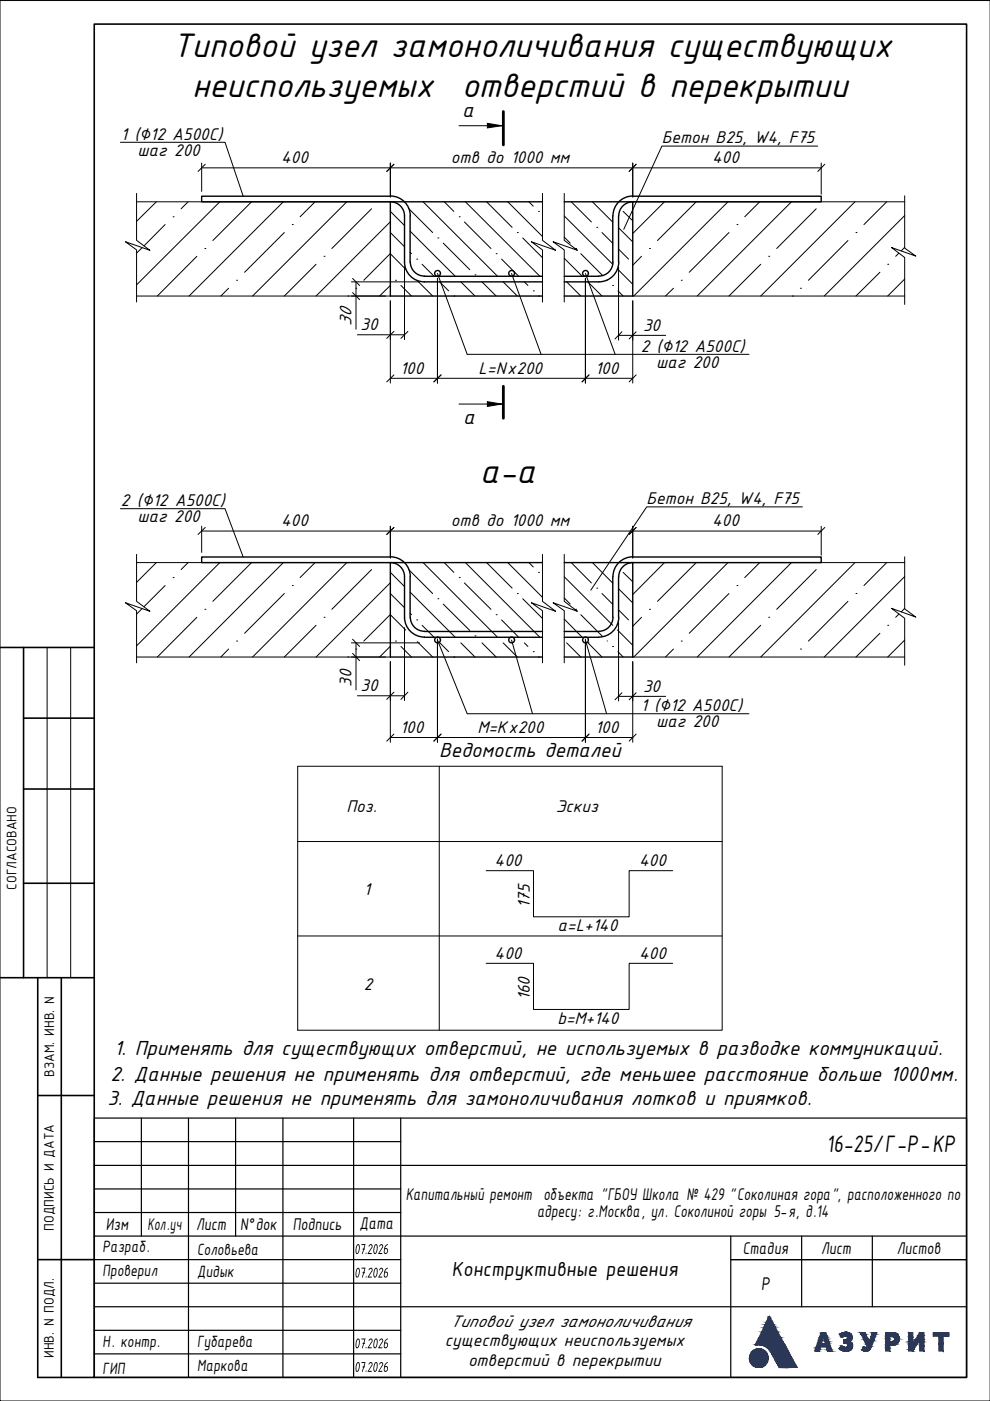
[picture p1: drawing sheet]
<svg xmlns="http://www.w3.org/2000/svg" width="210mm" height="297mm" viewBox="0 0 210 297" stroke-linecap="round" stroke-linejoin="round" font-family="sans-serif">
<!-- layer: 0 -->
<g fill="none" stroke="#000" stroke-width=".21">
<path d="M0 .1h209.9v296.9h-209.9zM43.5 34.8l-1.5 1.6M83.5 34.8l-1.5 1.6M134.9 34.8l-1.5 1.6M174.9 34.8l-1.5 1.6M74.8 59l1.4 1.5M74.8 62l1.4 1.5M83.5 79.5l-1.5 1.5M83.5 70.3l-1.5 1.4M86.5 70.3l-1.5 1.4M93.5 79.5l-1.5 1.5M124.9 79.5l-1.5 1.5"/>
<path d="M131.9 70.3l-1.5 1.6M134.9 79.5l-1.5 1.5M134.9 70.3l-1.5 1.6M43.5 111.8l-1.5 1.5M83.5 111.8l-1.5 1.5M134.9 111.8l-1.5 1.5M174.9 111.8l-1.5 1.5M10 137.3v70M15 137.3v70M74.8 135.5l1.4 1.6M74.8 138.5l1.4 1.6M83.5 155.6l-1.5 1.5"/>
<path d="M83.5 146.8l-1.5 1.5M86.5 146.8l-1.5 1.5M93.5 155.6l-1.5 1.5M124.9 155.6l-1.5 1.5M131.9 146.9l-1.5 1.5M134.9 155.6l-1.5 1.5M134.9 146.9l-1.5 1.5"/>
</g>
<path d="M0 137.3h20M5 137.3v70M5 152.3h15M5 167.3h15M5 187.3h15M0 207.3h20M8 207.3v84.7h196.9v-286.9h-184.9v286.9M13 207.3v84.7M8 232.3h12M8 267.1h12" fill="none" stroke="#000" stroke-width=".34"/>
<!-- layer: _STAMP -->
<g fill="none" stroke="#000" stroke-width=".25">
<path d="M20 237.1h184.9v54.9h-184.9zM30 237.1v25M40 237.1v54.9M50 237.1v25M60 237.1v54.9M75 237.1v54.9M85 237.1v54.9M20 242h65M20 247.1h184.9M20 252.1h65M20 257.1h65M20 262.1h184.9"/>
<path d="M20 267.1h65M20 272.1h65M20 277.1h184.9M154.9 262.1v29.9M170 262.1v5h-15.1h15.1v10M185 262.1v5h-15h15v10M185 267.1h19.9M20 282.1h65M20 287h65"/>
</g>
<!-- layer: _TEXT -->
<g fill="#000">
<path d="M76.7 263.8h.8l-.2 .9 .1 .2-.2 .1-.3 .9-.1-.1 .2-.8-.1-.3h.1l.3-.7h-.6zM76.7 268.8h.8l-.2 .9 .1 .2h-.2l-.3 1-.1-.2 .2-.8-.1-.2h.1l.3-.7h-.6zM77.6 265.6h.1l-.1 .3-.1-.1zM77.6 270.6h.1l-.1 .3-.1-.1zM78.2 264l.5-.2 .3 .3v.4l-.8 1.2h.6v.1l-.8 .1 .8-1.5a.28 .28 0 0 0-.2-.4 .28 .28 0 0 0-.3 .3h-.2zM78.2 269l.2-.1a.42 .42 0 0 1 .6 .1 .42 .42 0 0 1-.1 .6l-.7 1.1h.6v.2h-.8l.7-1.4a.27 .27 0 0 0 0-.5 .27 .27 0 0 0-.4 .3h-.2zM80.5 264l.4-.2 .3 .3v.5l-.8 1.1h.6l.1 .1-.9 .1 .8-1.4a.26 .26 0 0 0-.1-.5 .26 .26 0 0 0-.3 .3h-.2zM80.5 269l.1-.1a.42 .42 0 0 1 .6 .1 .42 .42 0 0 1-.1 .6l-.7 1.1h.6l.1 .1-.9 .1 .8-1.4a.26 .26 0 0 0-.1-.5 .26 .26 0 0 0-.3 .3h-.2zM76.7 283.8h.8l-.2 .9 .1 .1-.2 .1-.3 1-.1-.2 .2-.8-.1-.1 .1-.1 .3-.7h-.6zM76.7 288.8h.8l-.2 .9 .1 .1-.2 .1-.3 1-.1-.2 .2-.8-.1-.1 .1-.1 .3-.7h-.6zM77.6 285.6h.1v.3l-.2-.1zM77.6 290.6h.1v.3l-.2-.1z"/>
<path d="M78.3 283.9h.1a.43 .43 0 0 1 .6 .1 .43 .43 0 0 1-.1 .6l-.7 1.1h.6v.1l-.8 .1 .7-1.4a.28 .28 0 0 0-.1-.5 .28 .28 0 0 0-.3 .3l-.2-.1zM78.3 288.9l.4-.1 .3 .2-.1 .6-.7 1h.5l.1 .2-.8 .1 .7-1.4a.29 .29 0 0 0 0-.5 .29 .29 0 0 0-.4 .3l-.2-.1zM80.6 283.9a.43 .43 0 0 1 .6 .1 .43 .43 0 0 1-.1 .6l-.7 1.1h.6l.1 .1-.9 .1 .8-1.4a.28 .28 0 0 0-.1-.5 .28 .28 0 0 0-.4 .3l-.1-.1zM80.6 288.9l.4-.1 .2 .2v.6l-.8 1h.6l.1 .2-.9 .1 .8-1.4a.29 .29 0 0 0-.1-.5 .29 .29 0 0 0-.4 .3l-.1-.1z"/>
<path d="M75.9 264l-.3 .4v.8a.26 .26 0 0 0 .1 .5 .26 .26 0 0 0 .3-.4l.1-1zM75.7 263.9a.3 .3 0 0 1 .4-.1 .3 .3 0 0 1 .1 .4l.1 .6-.2 .7a.38 .38 0 0 1-.5 .3 .38 .38 0 0 1-.2-.6v-.7z"/>
<path d="M75.9 269l-.3 .4v.8a.26 .26 0 0 0 .1 .5 .26 .26 0 0 0 .3-.4l.1-1zM75.7 268.9a.46 .46 0 0 1 .6 .1 .46 .46 0 0 1 0 .6l-.3 1.1a.35 .35 0 0 1-.5 .1 .35 .35 0 0 1-.1-.5v-.8z"/>
<path d="M79.7 264l-.2 .3-.2 1a.26 .26 0 0 0 .3 .4 .26 .26 0 0 0 .2-.4l.1-1.2zM79.5 263.9a.4 .4 0 0 1 .5 0 .4 .4 0 0 1 .1 .5l-.1 .9-.3 .5a.47 .47 0 0 1-.5-.2 .47 .47 0 0 1 0-.5z"/>
<path d="M79.6 269l-.3 1.2a.24 .24 0 0 0 0 .3 .24 .24 0 0 0 .4 0l.2-1a.3 .3 0 0 0 0-.3 .3 .3 0 0 0-.3-.2zM79.5 268.9l.4-.1 .2 .6-.1 .9-.3 .5a.49 .49 0 0 1-.5-.2 .49 .49 0 0 1 0-.6z"/>
<path d="M81.6 264.8l-.1 .6a.26 .26 0 0 0 .3 .3 .26 .26 0 0 0 .2-.3v-.5zM81.7 264.1l.5-.3v.2l-.4 .3-.2 .3h.4l.3 .3-.1 .6-.4 .4-.3-.1-.1-.2v-1z"/>
<path d="M81.6 269.8l-.1 .6a.26 .26 0 0 0 .3 .3 .26 .26 0 0 0 .2-.3v-.5zM81.7 269.1l.1-.1a.19 .19 0 0 1 .2-.2 .19 .19 0 0 1 .2 .2l-.4 .3-.2 .3h.4l.3 .3-.1 .6-.3 .4-.4-.1-.1-.2v-1z"/>
<path d="M75.9 284l-.3 .5v.8a.24 .24 0 0 0 .2 .4 .24 .24 0 0 0 .2-.4l.1-1zM75.7 283.9l.4-.1 .2 .4-.1 .9-.3 .7a.38 .38 0 0 1-.5-.1 .38 .38 0 0 1 0-.5v-.7z"/>
<path d="M75.9 289l-.3 .7v.6a.24 .24 0 0 0 .2 .4 .24 .24 0 0 0 .2-.4l.1-1zM75.7 288.9a.48 .48 0 0 1 .6 .1 .48 .48 0 0 1 0 .6l-.1 .8-.3 .4a.4 .4 0 0 1-.5-.1 .4 .4 0 0 1 0-.5v-.7z"/>
<path d="M79.6 284l-.3 1.2a.24 .24 0 0 0 .1 .3 .24 .24 0 0 0 .3 0l.2-1.1a.24 .24 0 0 0 0-.3 .24 .24 0 0 0-.3-.1zM79.5 283.9a.43 .43 0 0 1 .5 .1 .43 .43 0 0 1 .1 .5l-.3 1.1a.37 .37 0 0 1-.5 .2 .37 .37 0 0 1-.1-.5v-.9z"/>
<path d="M79.7 289l-.3 .5-.1 .7a.24 .24 0 0 0 .1 .3 .24 .24 0 0 0 .3 0l.2-1.3zM79.5 288.9a.48 .48 0 0 1 .6 .2 .48 .48 0 0 1 0 .5l-.2 1a.39 .39 0 0 1-.5 .3 .39 .39 0 0 1-.2-.6v-.9z"/>
<path d="M81.6 284.8l-.1 .6a.26 .26 0 0 0 .3 .3 .26 .26 0 0 0 .2-.3l.1-.4zM81.7 284.1l.4-.3h.2l-.7 .8h.4l.3 .3-.1 .6-.3 .3a.39 .39 0 0 1-.4 0 .39 .39 0 0 1-.1-.4v-.8z"/>
<path d="M81.6 289.8l-.1 .6a.26 .26 0 0 0 .3 .3 .26 .26 0 0 0 .2-.3l.1-.4zM81.7 289.1l.4-.3h.2l-.7 .8h.4l.3 .3-.1 .6-.3 .3a.39 .39 0 0 1-.4 0 .39 .39 0 0 1-.1-.4v-.8z"/>
</g>
<!-- layer: _STAMP -->
<g fill="#2a3756" stroke="#2a3756" stroke-width=".21">
<path d="M160.1 285.1h.2z"/>
<path d="M162.6 285.8h4.2z"/>
<path d="M189 283.3h1.5z"/>
<path d="M189.5 283.4h1.1z"/>
<path d="M189.5 284.3h1.1z"/>
<path d="M189.4 284.4h1.1z"/>
<path d="M182.4 282.5h.5z"/>
<path d="M182.7 286.2h1.6z"/>
<path d="M183.3 286.5h.6z"/>
<path d="M179.2 282.5h.3z"/>
<path d="M178.4 283.5h.1z"/>
<path d="M179.3 284.1h1.2z"/>
<path d="M179 284.1h1.5z"/>
<path d="M179.2 284.8h1.4z"/>
<path d="M179.5 285.7h1.2z"/>
<path d="M178.3 286.2h2z"/>
<path d="M178.7 286.4h1.3z"/>
<path d="M179.1 286.5h.6z"/>
<path d="M172.8 286.4h.9z"/>
<path d="M163 279.2l.2 .1zM163 279.2l.2 .1h-.2z"/>
<path d="M163 279.3l.3 .2-.1-.2zM163 279.3l.3 .2h-.4z"/>
<path d="M162.9 279.5l.8 .6-.4-.6zM162.9 279.5l.8 .6h-1.1z"/>
<path d="M162.6 280.1l1.2 .3-.1-.3zM162.6 280.1l1.2 .3h-1.4z"/>
<path d="M162.4 280.4l1.7 .5-.3-.5zM162.4 280.4l1.7 .5h-1.9z"/>
<path d="M162.2 280.9l2.1 .4-.2-.4zM162.2 280.9l2.1 .4h-2.3z"/>
<path d="M162 281.3l2.5 .2-.2-.2zM162 281.3l2.5 .2h-2.6z"/>
<path d="M161.9 281.5l3 .8-.4-.8zM161.9 281.5l3 .8h-3.4z"/>
<path d="M161.5 282.3l3.4 .1zM161.5 282.3l3.4 .1z"/>
<path d="M161.5 282.4l4.1 1.2-.7-1.2zM161.5 282.4l4.1 1.2h-4.7z"/>
<path d="M160.9 283.6l4.8 .2-.1-.2zM160.9 283.6l4.8 .2h-4.9z"/>
<path d="M160.8 283.8l5.2 .7-.3-.7zM160.8 283.8l5.2 .7h-5.6z"/>
<path d="M160.4 284.5l5.7 .1zM160.4 284.5l5.7 .1z"/>
<path d="M160.4 284.6l5.9 .3-.2-.3zM160.4 284.6l5.9 .3h-6.1z"/>
<path d="M160.2 284.9l6.2 .2-.1-.2zM160.2 284.9l6.2 .2h-6.3z"/>
<path d="M160.1 285.1h.6zM160.1 285.1h.8z"/>
<path d="M160.9 285.1h5.5zM160.9 285.1h5.5z"/>
<path d="M160.1 285.1h.3zM160.1 285.1h.6z"/>
<path d="M161 285.1h5.4zM161 285.1h5.4z"/>
<path d="M160.1 285.1h.3zM160.1 285.1h.2z"/>
<path d="M161.2 285.1h5.2zM161.2 285.1h5.2z"/>
<path d="M161.3 285.1h5.1zM161.3 285.1h5.1z"/>
<path d="M161.4 285.1l5.1 .1zM161.4 285.1l5.1 .1z"/>
<path d="M161.6 285.2h4.9zM161.6 285.2h4.9z"/>
<path d="M161.8 285.2l4.7 .1zM161.8 285.2l4.7 .1z"/>
<path d="M161.9 285.3l4.6 .1zM161.9 285.3l4.6 .1z"/>
<path d="M162.1 285.4l4.5 .1zM162.1 285.4l4.5 .1z"/>
<path d="M162.2 285.5l4.5 .1zM162.2 285.5l4.5 .1z"/>
<path d="M162.4 285.6l4.3 .1zM162.4 285.6l4.3 .1z"/>
<path d="M162.5 285.7l4.3 .1-.1-.1zM162.5 285.7l4.3 .1h-4.2zM162.6 285.8h4.2z"/>
<path d="M162.7 285.8l4.1 .1v-.1zM162.7 285.8l4.1 .1h-4z"/>
<path d="M162.8 285.9l4.1 .1-.1-.1zM162.8 285.9l4.1 .1h-4z"/>
<path d="M162.9 286l4.1 .2-.1-.2zM162.9 286l4.1 .2h-3.9z"/>
<path d="M163.1 286.2l3.9 .1v-.1zM163.1 286.2l3.9 .1h-3.8z"/>
<path d="M163.2 286.3l3.9 .1-.1-.1zM163.2 286.3l3.9 .1h-3.9z"/>
<path d="M163.2 286.4l4 .1-.1-.1zM163.2 286.4l4 .1h-3.9z"/>
<path d="M163.3 286.5l4 .3-.1-.3zM163.3 286.5l4 .3h-3.9z"/>
<path d="M163.4 286.8l4.1 .4-.2-.4zM163.4 286.8l4.1 .4h-3.8z"/>
<path d="M163.7 287.2l4.1 .5-.3-.5zM163.7 287.2l4.1 .5h-3.8zM164 287.7h3.8zM164 287.7h3.8z"/>
<path d="M164 287.7l4.1 .6-.3-.6zM164 287.7l4.1 .6h-3.8z"/>
<path d="M164.3 288.3l3.9 .2-.1-.2zM164.3 288.3l3.9 .2h-3.8z"/>
<path d="M164.4 288.5l4.1 .5-.3-.5zM164.4 288.5l4.1 .5h-3.9z"/>
<path d="M164.6 289l4.2 .5-.3-.5zM164.6 289l4.2 .5h-3.9z"/>
<path d="M164.9 289.5l4.1 .4-.2-.4zM164.9 289.5l4.1 .4h-3.8z"/>
<path d="M165.2 289.9h3.2zM165.2 289.9h3.8z"/>
<path d="M165.2 289.9h3.2zM165.2 289.9l1.9 .1z"/>
<path d="M197.9 282.5l3.3 .4v-.4zM197.9 282.5l3.3 .4h-3.3z"/>
<path d="M197.9 282.9l3.3 .4v-.4zM197.9 282.9l3.3 .4h-3.3z"/>
<path d="M199.1 283.3l.9 1.6v-1.6zM199.1 283.3l.9 1.6h-.9z"/>
<path d="M199.1 284.9l.9 1.6v-1.6zM199.1 284.9l.9 1.6h-.9z"/>
<path d="M195 282.5l.9 .7v-.7zM195 282.5l.9 .7h-1.3z"/>
<path d="M192.6 282.5l.9 1v-1zM192.6 282.5l.9 1h-.9z"/>
<path d="M194.6 283.2l1.3 .8v-.8zM194.6 283.2l1.3 .8h-1.8z"/>
<path d="M195 284h.9zM195 284h.9z"/>
<path d="M194.1 284h.9zM194.1 284h.9z"/>
<path d="M194.1 284h.9zM194.1 284h.9z"/>
<path d="M195 284l.9 .1v-.1zM195 284l.9 .1h-.9z"/>
<path d="M194.1 284l.8 .3 .1-.3zM194.1 284l.8 .3h-1z"/>
<path d="M193.9 284.3h1zM193.9 284.3h1z"/>
<path d="M192.6 283.5l.9 .8v-.8zM192.6 283.5l.9 .8h-.9z"/>
<path d="M195 284.1l.9 .4v-.4zM195 284.1l.9 .4h-.9z"/>
<path d="M192.6 284.3l.9 .2v-.2zM192.6 284.3l.9 .2h-.9z"/>
<path d="M195 284.5l.9 .1zM195 284.5l.9 .1z"/>
<path d="M193.9 284.3l.7 .3 .3-.3zM193.9 284.3l.7 .3h-.9z"/>
<path d="M193.7 284.6h.9zM193.7 284.6l.9 .1z"/>
<path d="M192.6 284.5l.9 .3v-.3zM192.6 284.5l.9 .3h-.9z"/>
<path d="M193.7 284.7l.8 .2 .1-.2zM193.7 284.7l.8 .2h-.9z"/>
<path d="M193.6 284.9h.9zM193.6 284.9l.8 .1z"/>
<path d="M192.6 284.8l.9 .2v-.2zM192.6 284.8l.9 .2h-.9z"/>
<path d="M192.6 285l1.8 .2v-.2zM192.6 285l1.8 .2h-1.8z"/>
<path d="M195 284.6l.9 .8v-.8zM195 284.6l.9 .8h-.9z"/>
<path d="M192.6 285.2l1.2 .9 .6-.9zM192.6 285.2l1.2 .9h-1.2z"/>
<path d="M195 285.4l.9 1.1v-1.1zM195 285.4l.9 1.1h-.9z"/>
<path d="M192.6 286.1l1 .4 .2-.4zM192.6 286.1l1 .4h-1z"/>
<path d="M187.7 282.5h1.8zM187.7 282.5h1.8z"/>
<path d="M187.7 282.5l1.9 .1zM187.7 282.5l1.9 .1z"/>
<path d="M187.7 282.6h2zM187.7 282.6h2z"/>
<path d="M187.7 282.6h2.2zM187.7 282.6h2.2z"/>
<path d="M187.7 282.6l2.3 .1zM187.7 282.6l2.3 .1z"/>
<path d="M187.7 282.7l2.5 .1zM187.7 282.7l2.5 .1z"/>
<path d="M187.7 282.8l2.6 .1-.1-.1zM187.7 282.8l2.6 .1h-2.6z"/>
<path d="M187.7 282.9h2.6zM187.7 282.9h2.6z"/>
<path d="M187.7 282.9l2.7 .1zM187.7 282.9l2.7 .1z"/>
<path d="M187.7 283l2.8 .1zM187.7 283l2.8 .1z"/>
<path d="M187.7 283.1l2.8 .1v-.1zM187.7 283.1l2.8 .1h-2.8z"/>
<path d="M187.7 283.2l2.8 .1zM187.7 283.2l2.8 .1z"/>
<path d="M188.7 283.3h1.8zM188.7 283.3h1.8zM189 283.3h1.5z"/>
<path d="M189.3 283.3l1.2 .1zM189.3 283.3l1.2 .1z"/>
<path d="M189.4 283.4h1.2zM189.4 283.4h1.2z"/>
<path d="M189.4 283.4h1.2zM189.4 283.4h1.2zM189.5 283.4h1.1z"/>
<path d="M189.5 283.4l1.1 .1zM189.5 283.4l1.1 .1z"/>
<path d="M189.6 283.5l1 .1zM189.6 283.5l1 .1z"/>
<path d="M189.7 283.6l.9 .1zM189.7 283.6l.9 .1zM189.7 283.7h.9zM189.7 283.7h.9z"/>
<path d="M187.7 283.3l1 .6v-.6zM187.7 283.3l1 .6h-1z"/>
<path d="M189.7 283.7l.9 .2v-.2zM189.7 283.7l.9 .2h-.9zM189.7 283.9h.9zM189.7 283.9h.9z"/>
<path d="M189.7 283.9l.9 .1v-.1zM189.7 283.9l.9 .1h-.9z"/>
<path d="M189.7 284l.9 .1zM189.7 284l.9 .1zM189.7 284.1h.9zM189.7 284.1h.9z"/>
<path d="M189.7 284.1h.9zM189.7 284.1h.9z"/>
<path d="M189.7 284.1l.9 .1zM189.7 284.1l.9 .1z"/>
<path d="M189.6 284.2h1zM189.6 284.2l1 .1z"/>
<path d="M189.6 284.3h1zM189.6 284.3h1z"/>
<path d="M189.5 284.3h1.1zM189.5 284.3h1.1zM189.4 284.3h1.2z"/>
<path d="M189.4 284.3h1.2zM189.4 284.4h1.1zM189.3 284.4h1.2z"/>
<path d="M189.3 284.4h1.2zM189 284.4h1.5z"/>
<path d="M187.7 283.9l1 .5v-.5zM187.7 283.9l1 .5h-1z"/>
<path d="M187.7 284.4h2.8zM187.7 284.4h2.8z"/>
<path d="M187.7 284.4h2.8zM187.7 284.4l2.8 .1z"/>
<path d="M187.7 284.5h2.8zM187.7 284.5h2.8z"/>
<path d="M187.7 284.5l2.7 .2 .1-.2zM187.7 284.5l2.7 .2h-2.7z"/>
<path d="M187.7 284.7l2.6 .1 .1-.1zM187.7 284.7l2.6 .1h-2.6z"/>
<path d="M187.7 284.8l2.4 .2 .2-.2zM187.7 284.8l2.4 .2h-2.4z"/>
<path d="M187.7 285l2.2 .1 .2-.1zM187.7 285l2.2 .1h-2.2z"/>
<path d="M187.7 285.1h2.2zM187.7 285.1h2.1z"/>
<path d="M187.7 285.1h2.1zM187.7 285.1l1.9 .1z"/>
<path d="M187.7 285.2h1.9zM187.7 285.2h1.7z"/>
<path d="M187.7 285.2h1.4zM187.7 285.2h1.7z"/>
<path d="M187.7 285.2l1 .6v-.6zM187.7 285.2l1 .6h-1z"/>
<path d="M187.7 285.8l1 .7v-.7zM187.7 285.8l1 .7h-1z"/>
<path d="M182.4 282.5h1zM182.4 282.5h1z"/>
<path d="M185 282.5h.8zM185 282.5h.8z"/>
<path d="M185 282.5h.9zM184.9 282.5h1z"/>
<path d="M184.9 282.5h1zM184.9 282.5l1 .1z"/>
<path d="M184.9 282.6l.9 .3 .1-.3zM184.9 282.6l.9 .3h-1z"/>
<path d="M182.4 282.5l1.2 .4-.2-.4zM182.4 282.5l1.2 .4h-1.1z"/>
<path d="M182.5 282.9h1.1zM182.5 282.9h1.1z"/>
<path d="M184.8 282.9l.8 .5 .2-.5zM184.8 282.9l.8 .5h-.9z"/>
<path d="M184.7 283.4h.9zM184.7 283.4h.9z"/>
<path d="M182.6 282.9l1.3 .8-.3-.8zM182.6 282.9l1.3 .8h-.9z"/>
<path d="M183 283.7l1.1 .2-.2-.2zM183 283.7l1.1 .2h-1z"/>
<path d="M184.7 283.4l.6 .6 .3-.6zM184.7 283.4l.6 .6h-.9z"/>
<path d="M183.1 283.9l1 .2v-.2zM183.1 283.9l1 .2h-.9z"/>
<path d="M184.4 284l.9 .3v-.3zM184.4 284l.9 .3h-.9z"/>
<path d="M184.4 284.3l.8 .1 .1-.1zM184.4 284.3l.8 .1h-.9z"/>
<path d="M183.2 284.1l1.1 .3-.2-.3zM183.2 284.1l1.1 .3h-1z"/>
<path d="M184.3 284.4h.9zM184.3 284.4h.9z"/>
<path d="M184.3 284.4l.9 .1zM184.3 284.4l.9 .1z"/>
<path d="M183.3 284.4l1 .1zM183.3 284.4l1 .1z"/>
<path d="M183.3 284.5l1.7 .3 .2-.3zM183.3 284.5l1.7 .3h-1.4z"/>
<path d="M183.6 284.8l1.4 .2v-.2zM183.6 284.8l1.4 .2h-1.4z"/>
<path d="M183.6 285l1.2 .4 .2-.4zM183.6 285l1.2 .4h-.9z"/>
<path d="M183.9 285.4h.9zM183.9 285.4l.8 .1z"/>
<path d="M183.9 285.5h.8zM183.9 285.5h.8z"/>
<path d="M183.9 285.5l.8 .1zM183.9 285.5l.8 .1z"/>
<path d="M183.1 285.6h.1zM183.1 285.6h.1z"/>
<path d="M183.9 285.6h.8zM183.9 285.6h.8z"/>
<path d="M183.1 285.6h.2zM183.1 285.6h.2z"/>
<path d="M183.8 285.6l.9 .1zM183.7 285.7h1z"/>
<path d="M183 285.6l.4 .1zM183 285.6l.4 .1z"/>
<path d="M183 285.7h.4zM183 285.7h.4z"/>
<path d="M183.7 285.7h1zM183.7 285.7h1z"/>
<path d="M183 285.7h.5zM183 285.7h.5z"/>
<path d="M183.7 285.7h1zM183.6 285.7h1.1z"/>
<path d="M183 285.7h.6zM183 285.7h.6z"/>
<path d="M183 285.7h1.7zM183 285.7h1.7z"/>
<path d="M183 285.7l1.6 .1 .1-.1zM183 285.7l1.6 .1h-1.6z"/>
<path d="M183 285.8l1.5 .2 .1-.2zM183 285.8l1.5 .2h-1.7zM182.8 286h1.7zM182.8 286h1.7z"/>
<path d="M182.8 286h1.7zM182.8 286l1.6 .1h-1.6z"/>
<path d="M182.8 286.1h1.6zM182.8 286.1l1.5 .1zM182.7 286.2h1.6z"/>
<path d="M182.8 286.2h1.5zM182.8 286.2h1.5z"/>
<path d="M182.8 286.2h1.5zM182.8 286.2l1.4 .1z"/>
<path d="M182.8 286.3h1.4zM182.8 286.3h1.4z"/>
<path d="M182.9 286.3h1.3zM182.9 286.3h1.2z"/>
<path d="M183 286.3h1.1zM183 286.3l1.1 .1z"/>
<path d="M183 286.4h1.1zM183 286.4h1.1z"/>
<path d="M183 286.4h1.1zM183 286.4h1z"/>
<path d="M183.1 286.4l.9 .1zM183.1 286.4l.9 .1z"/>
<path d="M183.2 286.5h.8zM183.2 286.5h.7zM183.3 286.5h.6z"/>
<path d="M183.4 286.5h.2zM183.3 286.5h.3z"/>
<path d="M179.2 282.5h.4zM179.1 282.5h.5z"/>
<path d="M179.1 282.5h.6zM179 282.5h.7z"/>
<path d="M179 282.5h.8zM178.9 282.5h.9z"/>
<path d="M178.9 282.5h.9zM178.9 282.5h.9z"/>
<path d="M178.9 282.5l1 .1zM178.7 282.6h1.2z"/>
<path d="M178.7 282.6h1.3zM178.6 282.6h1.4z"/>
<path d="M178.6 282.6h1.4zM178.6 282.6h1.4z"/>
<path d="M178.6 282.6l1.6 .1zM178.4 282.7h1.8zM178.4 282.7h1.8zM178.4 282.7h1.8z"/>
<path d="M178.4 282.7h1.9zM178.3 282.7h2z"/>
<path d="M178.3 282.7l2 .1zM178.2 282.8h2.1z"/>
<path d="M178.2 282.8h2.2zM178.1 282.8h2.3z"/>
<path d="M178.1 282.8l2.3 .1zM178.1 282.9h2.3z"/>
<path d="M178.1 282.9h2.4zM178.1 282.9h2.4z"/>
<path d="M178.1 282.9l2.5 .2-.1-.2zM178.1 282.9l2.5 .2h-2.5zM178.1 283.1h2.5zM178.1 283.1h2.5z"/>
<path d="M178.1 283.1l2.5 .1v-.1zM178.1 283.1l2.5 .1h-2.4z"/>
<path d="M178.2 283.2l2.4 .1zM178.2 283.2l2.4 .1z"/>
<path d="M178.3 283.3h.9zM178.3 283.3h.9z"/>
<path d="M179.2 283.3h1.4zM179.2 283.3h1.4z"/>
<path d="M178.3 283.3h.7zM178.3 283.3h.9z"/>
<path d="M179.3 283.3h1.3zM179.3 283.3h1.3z"/>
<path d="M179.4 283.3h1.2zM179.4 283.3h1.2zM179.5 283.3h1.1zM179.5 283.3h1.1z"/>
<path d="M178.3 283.3h.7zM178.3 283.3h.6z"/>
<path d="M179.5 283.3l1.1 .1zM179.5 283.3l1.1 .1z"/>
<path d="M178.3 283.3h.6zM178.3 283.3l.4 .1zM178.3 283.4h.4zM178.3 283.4h.4z"/>
<path d="M179.6 283.4h1zM179.6 283.4h1z"/>
<path d="M179.6 283.4h1zM179.6 283.4h1z"/>
<path d="M178.3 283.4h.4zM178.3 283.4h.3z"/>
<path d="M179.6 283.4l1 .1zM179.6 283.4l1 .1z"/>
<path d="M178.4 283.4h.2zM178.4 283.4l.1 .1z"/>
<path d="M179.7 283.5l.9 .1v-.1zM179.7 283.5l.9 .1h-.9zM179.7 283.6h.9zM179.7 283.6h.9z"/>
<path d="M179.7 283.6l.9 .1zM179.7 283.6l.9 .1z"/>
<path d="M179.7 283.7h.9zM179.7 283.7h.9z"/>
<path d="M179.7 283.7l.9 .1zM179.7 283.8h.9z"/>
<path d="M179.7 283.8h.9zM179.7 283.8h.9z"/>
<path d="M179.7 283.8h.9zM179.7 283.8l.9 .1zM179.6 283.9h1zM179.6 283.9h1z"/>
<path d="M179.6 283.9h1zM179.6 283.9h1z"/>
<path d="M179.6 283.9l1 .1zM179.6 283.9l1 .1z"/>
<path d="M179.6 284h1zM179.6 284h1z"/>
<path d="M179.6 284h1zM179.6 284h1z"/>
<path d="M179.5 284h1.1zM179.5 284h1.1z"/>
<path d="M179.5 284h1.1zM179.3 284.1h1.2zM179.1 284.1h1.4z"/>
<path d="M179.1 284.1h1.4zM179 284.1h1.5zM178.9 284.1h1.6z"/>
<path d="M178.9 284.1l1.5 .1 .1-.1zM178.9 284.1l1.5 .1h-1.5z"/>
<path d="M178.9 284.2h1.5zM178.9 284.2l1.4 .1z"/>
<path d="M178.9 284.3h1.4zM178.9 284.3l1.3 .1z"/>
<path d="M178.9 284.4h1.3zM178.9 284.4h1.3z"/>
<path d="M178.9 284.4l1.3 .1zM178.9 284.4l1.3 .1z"/>
<path d="M178.9 284.5h1.4zM178.9 284.5h1.4z"/>
<path d="M178.9 284.5l1.5 .1zM178.9 284.5l1.5 .1z"/>
<path d="M178.9 284.6h1.6zM178.9 284.6h1.6z"/>
<path d="M178.9 284.6l1.7 .1zM178.9 284.6l1.7 .1z"/>
<path d="M178.9 284.7l1.7 .1zM178.9 284.7l1.7 .1zM178.9 284.8h1.7zM178.9 284.8h1.7z"/>
<path d="M178.9 284.8h1.7zM178.9 284.8h1.7zM179.2 284.8h1.4z"/>
<path d="M179.4 284.8h1.3zM179.4 284.8h1.3z"/>
<path d="M179.5 284.8l1.2 .1zM179.5 284.8l1.2 .1zM179.6 284.9h1.1z"/>
<path d="M179.6 284.9h1.1zM179.6 284.9h1.1zM179.6 284.9h1.1z"/>
<path d="M179.6 284.9h1.1zM179.6 284.9h1.1z"/>
<path d="M179.7 284.9l1 .1zM179.7 284.9l1 .1z"/>
<path d="M179.7 285h1zM179.7 285h1z"/>
<path d="M179.7 285l1 .1zM179.7 285l1 .1z"/>
<path d="M179.7 285.1h1zM179.7 285.1h1z"/>
<path d="M179.7 285.1h1.1zM179.7 285.1h1.1z"/>
<path d="M179.8 285.1h1zM179.8 285.1h1z"/>
<path d="M179.8 285.1l1 .1zM179.8 285.1l1 .1z"/>
<path d="M179.8 285.2l1 .1zM179.8 285.2l1 .1z"/>
<path d="M179.8 285.3l1 .1zM179.8 285.3l1 .1z"/>
<path d="M178.4 285.4h.1zM178.4 285.4h.1z"/>
<path d="M179.8 285.4h1zM179.8 285.4h1z"/>
<path d="M179.7 285.4h1.1zM179.7 285.4h1.1z"/>
<path d="M178.4 285.4l.2 .1zM178.4 285.4l.2 .1h-.3z"/>
<path d="M179.7 285.4l1.1 .1zM179.7 285.4l1.1 .1z"/>
<path d="M179.7 285.5h1.1zM179.7 285.5h1.1z"/>
<path d="M178.3 285.5l.5 .1zM178.3 285.5l.5 .1h-.6z"/>
<path d="M179.7 285.5l1.1 .1zM179.7 285.6h1.1z"/>
<path d="M179.7 285.6h1zM179.7 285.6h1.1z"/>
<path d="M179.7 285.6h1zM179.6 285.6h1.1z"/>
<path d="M178.2 285.6h.7zM178.2 285.6h.7zM178.2 285.6h.7zM178.2 285.6h.7z"/>
<path d="M179.6 285.6l1.1 .1zM179.6 285.6l1.1 .1zM179.5 285.7h1.2z"/>
<path d="M178.2 285.6l.9 .1zM178.2 285.6l.9 .1z"/>
<path d="M178.1 285.7h1.1zM178.1 285.7h1.1z"/>
<path d="M179.5 285.7h1.2zM179.3 285.7h1.4z"/>
<path d="M178.1 285.7h1.2zM178.1 285.7h1.2z"/>
<path d="M178.1 285.7h2.6zM178.1 285.7h2.6z"/>
<path d="M178.1 285.7l2.5 .1 .1-.1zM178.1 285.7l2.5 .1h-2.6zM178 285.8h2.6zM178 285.8h2.6z"/>
<path d="M178 285.8l2.6 .1zM178 285.8l2.6 .1z"/>
<path d="M178 285.9h2.6zM178 285.9h2.6z"/>
<path d="M178 285.9h2.6zM178 285.9h2.6z"/>
<path d="M178 285.9h2.6zM178 285.9h2.6z"/>
<path d="M178 285.9l2.6 .1zM178 285.9l2.6 .1z"/>
<path d="M178 286h2.6zM178 286h2.5z"/>
<path d="M178.1 286h2.4zM178.1 286l2.4 .1z"/>
<path d="M178.1 286.1h2.4zM178.1 286.1h2.3z"/>
<path d="M178.2 286.1h2.2zM178.2 286.1l2.1 .1zM178.3 286.2h2z"/>
<path d="M178.4 286.2h1.9zM178.4 286.2l1.8 .1z"/>
<path d="M178.5 286.3h1.7zM178.5 286.3h1.6z"/>
<path d="M178.6 286.3h1.5zM178.6 286.3l1.5 .1z"/>
<path d="M178.6 286.4h1.5zM178.6 286.4h1.4zM178.7 286.4h1.3z"/>
<path d="M178.8 286.4h1.2zM178.8 286.4l1 .1z"/>
<path d="M178.9 286.5h.9zM178.9 286.5h.8z"/>
<path d="M179 286.5h.7zM179 286.5h.7z"/>
<path d="M179.1 286.5h.4zM179.2 286.5h.3z"/>
<path d="M174.1 282.5h1zM174.1 282.5h1z"/>
<path d="M174.1 282.5l1 .2v-.2zM174.1 282.5l1 .2h-1.1z"/>
<path d="M174 282.7l1.3 .5-.2-.5zM174 282.7l1.3 .5h-1.4z"/>
<path d="M173.9 283.2l1.5 .2-.1-.2zM173.9 283.2l1.5 .2h-1.6z"/>
<path d="M174.6 283.4h.8zM174.6 283.4h.8z"/>
<path d="M173.8 283.4l.8 .1zM173.8 283.4l.8 .1z"/>
<path d="M174.6 283.4l.9 .2-.1-.2zM174.6 283.4l.9 .2h-.9z"/>
<path d="M173.8 283.5l.7 .1 .1-.1zM173.8 283.5l.7 .1h-.8z"/>
<path d="M173.7 283.6h.8zM173.7 283.6l.8 .1z"/>
<path d="M174.6 283.6l1 .4-.1-.4zM174.6 283.6l1 .4h-.8z"/>
<path d="M173.7 283.7l.7 .4 .1-.4zM173.7 283.7l.7 .4h-.9z"/>
<path d="M174.8 284l.8 .2v-.2zM174.8 284l.8 .2h-.8z"/>
<path d="M174.8 284.2l.9 .2-.1-.2zM174.8 284.2l.9 .2h-.9z"/>
<path d="M174.8 284.4l1.1 .3-.2-.3zM174.8 284.4l1.1 .3h-.9z"/>
<path d="M173.5 284.1l.7 .7 .2-.7zM173.5 284.1l.7 .7h-.9z"/>
<path d="M173.3 284.8h.9zM173.3 284.8h.9z"/>
<path d="M175 284.7l.9 .1v-.1zM175 284.7l.9 .1h-.9z"/>
<path d="M173.3 284.8h.9zM173.3 284.8h.9z"/>
<path d="M173.3 284.8l2.7 .5-.1-.5zM173.3 284.8l2.7 .5h-2.9z"/>
<path d="M173.1 285.3l3 .3-.1-.3zM173.1 285.3l3 .3h-3.1z"/>
<path d="M173 285.6l.9 .1v-.1zM173 285.6l.9 .1h-.9z"/>
<path d="M175.2 285.6l1.1 .4-.2-.4zM175.2 285.6l1.1 .4h-1z"/>
<path d="M173 285.7l.9 .3v-.3zM173 285.7l.9 .3h-1z"/>
<path d="M175.3 286l1.1 .2-.1-.2zM175.3 286l1.1 .2h-1z"/>
<path d="M172.9 286l.8 .4 .2-.4zM172.9 286l.8 .4h-.9zM172.8 286.4h.9z"/>
<path d="M175.4 286.2l1 .3v-.3zM175.4 286.2l1 .3h-1z"/>
<path d="M175.4 286.5h1zM175.9 286.5h.5zM175.4 286.5h1z"/>
<path d="M172.9 286.4l.8 .1zM172.9 286.4l.8 .1z"/>
</g>
<g fill="#1447b7" stroke="#1447b7" stroke-width=".21">
<path d="M160.7 286h.4z"/>
<path d="M159.9 286.2h1.9z"/>
<path d="M160.1 289.8h1.5z"/>
<path d="M160.6 289.9h.6z"/>
<path d="M160.7 286h.5zM160.5 286h.7z"/>
<path d="M160.5 286h.8zM160.4 286h.9z"/>
<path d="M160.4 286h1zM160.4 286h1z"/>
<path d="M160.4 286l1.1 .1zM160.3 286.1h1.2z"/>
<path d="M160.3 286.1h1.3zM160.2 286.1h1.4z"/>
<path d="M160.2 286.1h1.5zM160.1 286.1h1.6z"/>
<path d="M160.1 286.1l1.7 .1zM159.9 286.2h1.9zM159.9 286.2h1.9z"/>
<path d="M159.9 286.2l2.1 .1-.2-.1zM159.7 286.3l.2-.1 2.1 .1z"/>
<path d="M159.7 286.3h2.4zM159.7 286.3h2.4z"/>
<path d="M159.7 286.3l2.4 .1zM159.6 286.4h2.5z"/>
<path d="M159.6 286.4l2.6 .1zM159.6 286.4l2.6 .1z"/>
<path d="M159.6 286.5h2.7zM159.5 286.5h2.8z"/>
<path d="M159.5 286.5l2.8 .1zM159.5 286.5l2.8 .1z"/>
<path d="M159.5 286.6l2.9 .1zM159.5 286.6l2.9 .1h-3z"/>
<path d="M159.4 286.7h3zM159.4 286.7h3z"/>
<path d="M159.3 286.7l3.2 .1zM159.3 286.7l3.2 .1h-3.2z"/>
<path d="M159.3 286.8l3.3 .1zM159.3 286.8l3.3 .1z"/>
<path d="M159.2 286.9l3.4 .1zM159.2 286.9l3.4 .1z"/>
<path d="M159.2 287h3.4zM159.2 287h3.4z"/>
<path d="M159.1 287l3.6 .1zM159.1 287l3.6 .1z"/>
<path d="M159.1 287.1l3.6 .1zM159.1 287.1l3.6 .1z"/>
<path d="M159 287.2l3.8 .1zM159 287.2l3.8 .1z"/>
<path d="M159 287.3l3.8 .1zM159 287.3l3.8 .1z"/>
<path d="M159 287.4l3.8 .1zM159 287.4l3.8 .1z"/>
<path d="M159 287.5l3.8 .1zM159 287.5l3.8 .1z"/>
<path d="M158.9 287.6h4zM158.9 287.6h4z"/>
<path d="M158.9 287.6l4 .2v-.2zM158.9 287.6l4 .2h-4z"/>
<path d="M158.9 287.8l4 .1zM158.9 287.8l4 .1z"/>
<path d="M158.9 287.9l4 .1v-.1zM158.9 287.9l4 .1h-4z"/>
<path d="M158.9 288h4zM158.9 288h4z"/>
<path d="M158.9 288l4 .1v-.1zM158.9 288l4 .1h-4z"/>
<path d="M158.9 288.1l4 .1zM158.9 288.1l4 .1z"/>
<path d="M158.9 288.2l3.9 .2 .1-.2zM158.9 288.2l3.9 .2h-3.9z"/>
<path d="M158.9 288.4h3.9zM158.9 288.4h3.9z"/>
<path d="M159 288.4l3.8 .2v-.2zM159 288.4l3.8 .2h-3.8zM159 288.6h3.8zM159 288.6h3.8z"/>
<path d="M159 288.6l3.7 .1 .1-.1zM159 288.6l3.7 .1h-3.7z"/>
<path d="M159 288.7h3.7zM159 288.7h3.7z"/>
<path d="M159 288.7l3.7 .1zM159 288.7l3.7 .1z"/>
<path d="M159.1 288.8h3.6zM159.1 288.8l3.5 .1z"/>
<path d="M159.1 288.9l3.5 .1zM159.1 288.9l3.5 .1z"/>
<path d="M159.2 289l3.3 .1 .1-.1zM159.2 289l3.3 .1h-3.2zM159.3 289.1h3.2zM159.3 289.1h3.2z"/>
<path d="M159.3 289.1h3.2zM159.3 289.1l3.1 .1z"/>
<path d="M159.3 289.2h3.1zM159.3 289.2h3.1z"/>
<path d="M159.3 289.2h3.1zM159.3 289.2l3 .1z"/>
<path d="M159.4 289.3h2.9zM159.4 289.3l2.9 .1z"/>
<path d="M159.5 289.4h2.8zM159.5 289.4h2.7z"/>
<path d="M159.6 289.4h2.6zM159.6 289.4l2.5 .1z"/>
<path d="M159.6 289.5h2.5zM159.6 289.5h2.5z"/>
<path d="M159.7 289.5h2.4zM159.7 289.5l2.3 .1z"/>
<path d="M159.7 289.6h2.3zM159.7 289.6l2.2 .1z"/>
<path d="M159.9 289.7h2zM159.9 289.7h1.9z"/>
<path d="M159.9 289.7h1.9zM159.9 289.7h1.9z"/>
<path d="M160 289.7h1.8zM160 289.7l1.6 .1zM160.1 289.8h1.5z"/>
<path d="M160.1 289.8h1.5zM160.1 289.8h1.4z"/>
<path d="M160.2 289.8h1.3zM160.2 289.8l1.2 .1zM160.4 289.9h1zM160.4 289.9h1z"/>
<path d="M160.4 289.9h1zM160.4 289.9h.8z"/>
<path d="M160.5 289.9h.7zM160.5 289.9h.7z"/>
<path d="M160.6 289.9h.4zM160.7 289.9h.3z"/>
</g>
<!-- layer: 013 -->
<g fill="none" stroke="#000" stroke-width=".21">
<path d="M25.5 30.2h22.2l3.9 11.4M173.4 31h-33.1l-8.1 17.6M29 41v10l2.8 2.1-5.2-1.8 2.4 1.7v11M29 42.8h53.8M92.8 58l6.3 17.1h59.7M108.5 58l6.2 17.1M115 41v10l2.8 2.1-5.2-1.8 2.4 1.7v11M119.6 41v10l2.8 2.1-5.1-1.8 2.3 1.7v11M124.1 58l6.3 17.1M134.2 42.8h57.6M191.8 41.5v11.1l2.4 1.7-5.2-1.8 2.8 2.1v9.9M29 62.8h53.8"/>
<path d="M134.2 62.8h57.6M25.5 107.9h22.2l3.9 10.2M29 117.5v10l2.8 2.1-5.2-1.8 2.4 1.7v11M29 119.3h53.8M115 117.5v10l2.8 2.1-5.2-1.8 2.4 1.7v11M119.6 117.5v10l2.8 2.1-5.1-1.8 2.3 1.7v11M134.2 119.3h57.6M170.1 107.5h-33l-11.8 17.6M191.8 118.1v11l2.4 1.7-5.2-1.8 2.8 2.1v9.9M29 139.3h53.8M92.8 135.7l6.3 15.6h59.7M108.5 135.7l4.4 15.6"/>
<path d="M124.1 135.7l4.5 15.6M134.2 139.3h57.6M63.1 162.5h90v55.9h-90zM63.1 178.4h90M93.1 162.5v55.9M63.1 198.4h90M103.1 184.6h10v9.8h20.3v-9.8h9.2M103.1 204.2h10v9.8h20.3v-9.8h9.2"/>
</g>
<!-- layer: 030 -->
<g fill="none" stroke="#000" stroke-width=".3">
<path d="M82.8 41.6h-40v1.2h40M82.8 42.8v20h32.2M82.8 42.8h32.2M82.8 42.8a2.98 2.98 0 0 1 3 3M82.8 41.6a4.2 4.2 0 0 1 4.2 4.2M85.8 45.8v9.7a4.2 4.2 0 0 0 4.2 4.3M87 45.8v9.8M87 55.5a2.98 2.98 0 0 0 3 3M90 59.8h25M90 58.6h25M119.6 42.8h14.6M119.6 59.8h7.4"/>
<path d="M119.6 58.6h7.4M129.9 45.8v9.8M130 55.5a2.98 2.98 0 0 1-3 3M131.1 45.8v9.8M131.2 55.5a4.2 4.2 0 0 1-4.2 4.3M134.2 41.6h39.9v1.2h-39.9M134.2 42.8v20h-14.6M134.2 42.8a2.98 2.98 0 0 0-3 3M134.2 41.6a4.2 4.2 0 0 0-4.2 4.2M82.8 118.1h-40v1.2h40M82.8 119.3v20h32.2M82.8 119.3h32.2"/>
<path d="M82.8 119.3a2.98 2.98 0 0 1 3 3v8.6a4.2 4.2 0 0 0 4.2 4.2M82.8 118.1a4.2 4.2 0 0 1 4.2 4.2M119.6 119.3h14.6M134.2 118.1h39.9v1.2h-39.9M134.2 119.3v20h-14.6M134.2 119.3a2.98 2.98 0 0 0-3 3M134.2 118.1a4.2 4.2 0 0 0-4.2 4.2M87 122.3v8.6M87 130.9a2.98 2.98 0 0 0 3 2.9M90 135.1h25M90 133.9h25M119.6 135.1h7.4"/>
<path d="M119.6 133.9h7.4M129.9 122.3v8.6M130 130.9a2.98 2.98 0 0 1-3 2.9M131.1 122.3v8.6M131.2 130.9a4.2 4.2 0 0 1-4.2 4.2"/>
<circle cx="92.8" cy="58" r=".61"/>
<circle cx="108.5" cy="58" r=".61"/>
<circle cx="124.1" cy="58" r=".61"/>
<circle cx="92.8" cy="135.7" r=".61"/>
<circle cx="108.5" cy="135.7" r=".61"/>
<circle cx="124.1" cy="135.7" r=".61"/>
</g>
<g fill="none" stroke="#000" stroke-width=".21">
<path d="M30.1 52.5l-1.1 1.2M33.1 42.8l-4.1 4.1M35 47.6l-4.5 4.5M36.7 46h.1M39.9 42.8l-1.5 1.5M41.7 54.3l-8.3 8.5M43.4 52.7h.1M46.6 42.8l-17.6 17.6M50.2 59.4h.1M53.3 42.8l-8.2 8.2M60.1 42.8l-20 20M60.3 49.3l-8.4 8.4"/>
<path d="M62 47.6h.1M66.8 42.8l-3.2 3.2M67 56l-6.7 6.8M68.7 54.3h.1M73.5 42.8l-19.9 20M78.8 44.3l-8.4 8.4M82.8 47l-15.8 15.8M82.8 53.7l-5.7 5.7M82.8 53.8l3.2 3.3M82.8 44.8l3 3M82.8 49.3l3 3M83.9 59.4h.1"/>
<path d="M86.7 44.2l5 5.1M87 49l9.5 9.6M87 53.5l.2 .3M88.3 54.9h.1M88.5 59.5l3.2 3.3M89.5 56l2.5 2.6M89.7 42.8l15.8 15.8M92.8 50.4h.1M93.2 59.8l1.9 1.9M94 51.5l5.6 5.7M94.2 42.8l2 2M97.4 46h.1"/>
<path d="M97.7 59.8l3 3M98.5 47.1l5.6 5.6M98.7 42.8l15.8 15.8M100.7 58.3h.1M102.2 59.8l3 3M103.2 42.8l5.4 5.4M105.2 53.8h.1M106.3 54.9l3.7 3.7M106.7 59.8l3 3M107.7 42.8l7.3 7.4M109.7 49.3h.1M110.8 50.4l4.2 4.2"/>
<path d="M111.2 59.8l.7 .7M112.1 42.8l1 .9M114.2 44.8h.1M119.6 54.8l3.8 3.8M119.6 45.8l10.3 10.2M119.6 50.3l1.3 1.2M120.1 59.8l3 3M121.1 42.8l4.3 4.3M122 52.7h.1M123.1 53.8l4.7 4.6M124.7 59.8l2.9 3M125.6 42.8l4.3 4.3"/>
<path d="M126.5 48.2h.1M127.6 49.3l2.3 2.3M128.7 59.4h.1M130.9 57l3.3 3.3M131.1 48.3l3.1 3M131.1 52.8l2.2 2.1M132.1 44.8l2.1 2M134.2 42.8h.1M136 54.3l-1.8 1.9M137.7 52.7h.1M140.9 42.8l-6.7 6.7M144.4 59.4h.1"/>
<path d="M147.6 42.8l-8.2 8.2M154.3 42.8l-19.9 20M154.6 49.3l-8.5 8.4M156.3 47.6h.1M161.1 42.8l-3.2 3.2M161.3 56l-6.7 6.8M163 54.3h.1M167.8 42.8l-20 20M173.1 44.3l-8.4 8.4M179.8 51l-8.4 8.4M181.3 42.8l-20 20M181.5 49.3h.1"/>
<path d="M186.6 57.7l-5.1 5.1M188 42.8l-4.8 4.8M188.2 56h.1M190.6 53.7l-.7 .6M191.8 45.7l-17 17.1M191.8 59.2l-3.6 3.6M191.8 52.4l-.7 .8M48.5 61.1l-1.7 1.7M73.7 62.8h.1M75.4 61.1h.1M82.8 60.5l-2.3 2.3M85 60.5l2.2 2.3"/>
<path d="M96.2 62.8h.1M113.1 61.7h.1M114.2 62.8h.1M129.9 60.5h.1M131 61.7l1.1 1.1M142.8 61.1l-1.7 1.7M168 62.8h.1M169.7 61.1h.1M33.1 119.3l-4.1 4.2M39.9 119.3l-1.5 1.5M46.6 119.3l-17.6 17.6M53.3 119.3l-8.2 8.2"/>
<path d="M60.1 119.3l-20 20M66.8 119.3l-3.2 3.2M73.5 119.3l-19.9 20M89.7 119.3l15.8 15.8M94.2 119.3l2 2.1M98.7 119.3l15.8 15.8M103.2 119.3l5.4 5.4M107.7 119.3l7.3 7.3M112.1 119.3l1 .9M121.1 119.3l4.3 4.3M125.6 119.3l4.3 4.3M134.2 119.3h.1"/>
<path d="M140.9 119.3l-6.7 6.8M147.6 119.3l-8.2 8.2M154.3 119.3l-19.9 20M161.1 119.3l-3.2 3.2M167.8 119.3l-20 20M181.3 119.3l-20 20M188 119.3l-4.8 4.8M30.1 129l-1.1 1.2M35 124.1l-4.5 4.5M36.7 122.5h.1M41.7 130.9l-8.3 8.4M43.4 129.2h.1"/>
<path d="M48.5 137.6l-1.7 1.7M50.2 135.9h.1M60.3 125.8l-8.4 8.5M62 124.1h.1M67 132.6l-6.7 6.7M68.7 130.9h.1M73.7 139.3h.1M75.4 137.6h.1M78.8 120.8l-8.4 8.4M82.8 123.6l-15.8 15.7M82.8 137l-2.3 2.3M82.8 130.3l-5.7 5.6"/>
<path d="M82.8 130.3l3.2 3.3M82.8 121.4l3 3M82.8 125.8l3 3M83.9 135.9h.1M85 137.1l2.2 2.2M86.7 120.8l5 5M87 125.5l9.5 9.6M87 130l.2 .3M88.3 131.4h.1M88.5 136l3.2 3.3M89.5 132.6l2.5 2.5M92.8 126.9h.1"/>
<path d="M93.2 136.3l1.9 1.9M94 128.1l5.6 5.6M96.2 139.3h.1M97.4 122.5h.1M97.7 136.3l3 3M98.5 123.6l5.6 5.6M100.7 134.8h.1M102.2 136.3l3 3M105.2 130.3h.1M106.3 131.4l3.7 3.7M106.7 136.3l3 3M109.7 125.8h.1"/>
<path d="M110.8 126.9l4.2 4.2M111.2 136.3l.7 .8M113.1 138.2h.1M114.2 139.3h.1M114.2 121.4h.1M119.6 131.3l3.8 3.8M119.6 122.3l10.3 10.3M119.6 126.8l1.3 1.3M120.1 136.3l3 3M122 129.2h.1M123.1 130.3l4.7 4.7M124.7 136.3h.1"/>
<path d="M124.7 136.3l2.9 3M126.5 124.7h.1M127.6 125.8l2.3 2.3M128.7 135.9h.1M129.9 137.1h.1M130.9 133.5l3.3 3.3M131 138.2l1.1 1.1M131.1 124.8l3.1 3M131.1 129.3l2.2 2.1M132.1 121.4l2.1 1.9M136 130.9l-1.8 1.9M137.7 129.2h.1"/>
<path d="M142.8 137.6l-1.7 1.7M144.4 135.9h.1M154.6 125.8l-8.5 8.5M156.3 124.1h.1M161.3 132.6l-6.7 6.7M163 130.9h.1M169.7 137.6h.1M173.1 120.8l-8.4 8.4M179.8 127.5l-8.4 8.4M181.5 125.8h.1M186.6 134.3l-5.1 5M188.2 132.6h.1"/>
<path d="M190.6 130.2l-.7 .7M191.8 122.2l-17 17.1M191.8 135.7l-3.6 3.6M191.8 129l-.7 .7"/>
</g>
<g fill="none" stroke="#000" stroke-width=".21">
<path d="M42.8 35.6h131.3M42.8 34.6v6M82.8 34.6v7.2M134.2 34.6v7.2M174.1 34.6v6.6M74.5 59.8h14.4M75.5 59.8v10M85.8 56.6v15.4M92.8 59v22.2M124.1 59v22.2M131.1 56.6v15.5M74.5 62.8h7.2"/>
<path d="M75.8 71h10M82.8 63.8v17.4M131.1 71.1h10M134.2 63.8v17.4M82.8 80.2h51.4M42.8 111.6v5.5M42.8 112.6h131.3M82.8 111.6v6.7M134.2 111.6v6.7M174.1 111.6v6.1M74.5 136.3h14.4M74.5 139.3h7.2"/>
<path d="M75.5 136.3v10M85.8 133.1v15.4M92.8 135.5v21.9M124.1 135.5v21.9M131.1 131.9v16.7M75.8 147.5h10M82.8 140.3v17.1M82.8 156.4h51.4M131.1 147.6h10M134.2 140.3v17.1"/>
</g>
<path d="M97.3 26.7h9M97.3 85.7h9" fill="none" stroke="#000" stroke-width=".21"/>
<path d="M103.3 26.1l3 .6-3 .4zM103.3 85.2l3 .5-3 .5z" fill="#000" stroke="#000" stroke-width=".21"/>
<path d="M106.7 23.7v7M106.7 81.9v6.8" fill="none" stroke="#000" stroke-width=".59"/>
<g font-size="7.8">
<text x="36.5" y="12.2">Типовой узел замоноличивания существующих</text>
<text x="40.7" y="20.5">неиспользуемых</text>
<text x="97.9" y="20.5">отверстий в перекрытии</text>
<text x="101.7" y="102.4">а-а</text>
</g>
<text font-size="5.5" x="175.3" y="244.2">16-25/Г-Р-КР</text>
<g font-size="4.7">
<text x="98" y="24.9">а</text>
<text x="98.2" y="89.9">а</text>
<text x="93.1" y="160.4">Ведомость деталей</text>
<text x="24.2" y="223.8">1. Применять для существующих отверстий, не используемых в разводке коммуникаций.</text>
<text x="23.4" y="229.2">2. Данные решения не применять для отверстий, где меньшее расстояние больше 1000мм.</text>
<text x="22.8" y="234.3">3. Данные решения не применять для замоноличивания лотков и приямков.</text>
<text x="95.8" y="270.6">Конструктивные решения</text>
</g>
<text font-size="4.2" x="161.4" y="273.4">Р</text>
<g font-size="3.9">
<text x="25.7" y="29.6">1 (∅12 А500С)</text>
<text x="29.2" y="33">шаг 200</text>
<text x="59.6" y="34.6">400</text>
<text x="95.6" y="34.6">отв до 1000 мм</text>
<text x="140.3" y="30.4">Бетон В25, W4, F75</text>
<text x="151" y="34.6">400</text>
<text x="74.5" y="69.1" transform="rotate(-90 74.5 69.1)">30</text>
<text x="76.5" y="70">30</text>
<text x="136.4" y="70.1">30</text>
<text x="135.8" y="74.6">2 (∅12 А500С)</text>
<text x="84.8" y="79.2">100</text>
<text x="101.5" y="79.2">L=Nх200</text>
<text x="126.2" y="79.2">100</text>
<text x="139.1" y="78">шаг 200</text>
<text x="25.7" y="107.3">2 (∅12 А500С)</text>
<text x="137.1" y="106.9">Бетон В25, W4, F75</text>
<text x="29.2" y="110.7">шаг 200</text>
<text x="59.6" y="111.6">400</text>
<text x="95.6" y="111.6">отв до 1000 мм</text>
<text x="151" y="111.6">400</text>
<text x="74.5" y="145.6" transform="rotate(-90 74.5 145.6)">30</text>
<text x="76.5" y="146.5">30</text>
<text x="136.4" y="146.6">30</text>
<text x="84.8" y="155.4">100</text>
<text x="101.2" y="155.4">M=Kх200</text>
<text x="126.2" y="155.4">100</text>
<text x="135.8" y="150.8">1 (∅12 А500С)</text>
<text x="139.1" y="154.2">шаг 200</text>
<text x="73.4" y="172.2">Поз.</text>
<text x="117.9" y="172.2">Эскиз</text>
<text x="104.9" y="183.7">400</text>
<text x="135.5" y="183.7">400</text>
<text x="77.2" y="189.9">1</text>
<text x="112.4" y="192.5" transform="rotate(-90 112.4 192.5)">175</text>
<text x="118.2" y="197.4">а=L+140</text>
<text x="104.9" y="203.3">400</text>
<text x="135.5" y="203.3">400</text>
<text x="77.2" y="209.8">2</text>
<text x="112.4" y="212.1" transform="rotate(-90 112.4 212.1)">160</text>
<text x="118.2" y="217">b=M+140</text>
<text x="86" y="254.3">Капитальный ремонт объекта &quot;ГБОУ Школа № 429 &quot;Соколиная гора&quot;, расположенного по</text>
<text x="22.4" y="260.8">Изм</text>
<text x="31.3" y="260.8">Кол.уч</text>
<text x="41.6" y="260.8">Лист</text>
<text x="50.9" y="260.8">N°док</text>
<text x="62.1" y="260.8">Подпись</text>
<text x="76.2" y="260.6">Дата</text>
<text x="113.9" y="258.1">адресу: г.Москва, ул. Соколиной горы 5-я, д.14</text>
<text x="157.5" y="265.8">Стадия</text>
<text x="174.1" y="265.8">Лист</text>
<text x="190.1" y="265.8">Листов</text>
<text x="95.5" y="281.3">Типовой узел замоноличивания</text>
<text x="94.3" y="285.4">существующих неиспользуемых</text>
<text x="99.2" y="289.6">отверстий в перекрытии</text>
</g>
<g font-size="3.8">
<text x="21.8" y="265.4">Разраб.</text>
<text x="41.8" y="266">Соловьева</text>
<text x="21.8" y="270.6">Проверил</text>
<text x="41.8" y="270.8">Дидык</text>
<text x="21.8" y="285.7">Н. контр.</text>
<text x="41.8" y="285.7">Губарева</text>
<text x="21.8" y="291.2">ГИП</text>
<text x="41.8" y="290.6">Маркова</text>
</g>
<g font-size="3.2">
<text x="3.5" y="188.7" transform="rotate(-90 3.5 188.7)">СОГЛАСОВАНО</text>
<text x="11.5" y="228.3" transform="rotate(-90 11.5 228.3)">ВЗАМ. ИНВ. N</text>
<text x="11.4" y="261" transform="rotate(-90 11.4 261)">ПОДПИСЬ И ДАТА</text>
<text x="11.4" y="287.9" transform="rotate(-90 11.4 287.9)">ИНВ. N ПОДЛ.</text>
</g>
</svg>
